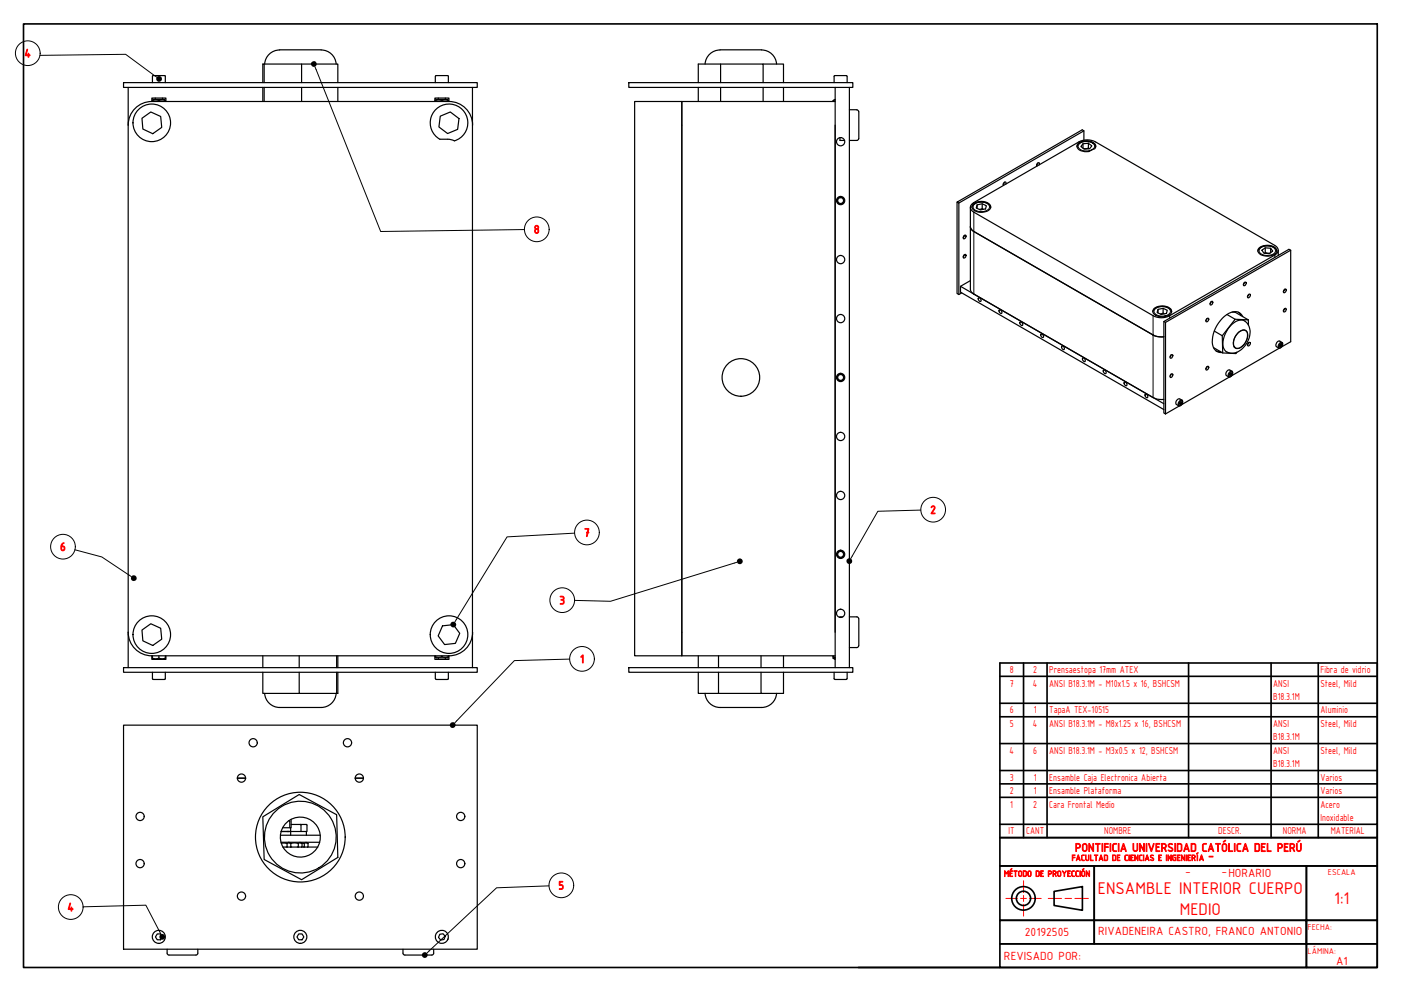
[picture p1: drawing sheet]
<svg xmlns="http://www.w3.org/2000/svg" width="594mm" height="420mm" viewBox="0 0 594 420" stroke-linecap="round" stroke-linejoin="round" font-family="sans-serif">
<!-- layer: Visible (ISO) -->
<g fill="none" stroke="#000" stroke-width=".51">
<path d="M52.4 35h150v2.1h-150zM54.4 37.1v246M64.6 35v-2.7l.3-.3 5.1 .1 .1 2.9M111.4 35v-7.8h.6v7.8M111.4 37.1v5.9M112 27.2h15.9v7.8M112 37.1v5.9M118.6 21.1h17.6M118.6 21.2a6.4 6.4 0 0 0-6.4 6M127.9 27.2h15.4v7.8M127.9 37.1v5.9M136.2 21.2a6.4 6.4 0 0 1 6.3 6"/>
<path d="M143.3 37.1v5.9M184.6 32.4v2.6M184.9 32h4.9M184.9 32l-.2 .3M189.8 32l.3 .3v2.7M200.3 37.1v246M266.6 35h95v2.1h-95zM296.1 35v-7.8h9.5v7.8M296.1 37.1v5.9M305.3 21.1h17.7M305.3 21.2a6.4 6.4 0 0 0-6.3 6M305.6 27.2h18v7.8"/>
<path d="M305.6 37.1v5.9M322.9 21.2a6.4 6.4 0 0 1 6.4 6M323.6 27.2h8.6v7.8M323.6 37.1v5.9M332.2 37.1v5.9M354.1 37.1v246M358.9 32l.3 .3M358.9 32l-5.1 .1-.1 2.9M359.2 32.4v2.6M360.2 37.1v246M60.2 50.1l3.7-2.6 4.2 1.9 .5 4.6-3.8 2.7-4.2-2zM64.4 43a10 10 0 0 0-10 10"/>
<path d="M64.4 43v-1.4h6v1.4M64.4 43h126M64.6 42.7l1.4-.3 4.1 .3M65.8 41.6v.5M67.4 42.7v.3M68.9 41.6v.5M70.1 42.7l-.4-.6h-4.6l-.5 .3v.6M70.1 42.7v.3M184.4 43v-1.4h6v1.4M184.6 42.7l1.4-.3 4.1 .3M185.9 41.6v.5M186.5 59l3.9 .1 1.8 .4a4.4 4.4 0 0 0 3.9-1.8 8 8 0 0 0-.6-11.8 8 8 0 0 0-11.7 1.7 8 8 0 0 0 2.7 11.5"/>
<path d="M186.7 49.3l4.2-1.8 3.7 2.8-.5 4.5-4.3 1.8-3.7-2.8zM187.4 42.7v.3M188.8 41.6v.5M190.1 42.7l-.4-.6h-4.6l-.5 .3v.6M190.1 42.7v.3M190.4 43a10 10 0 0 1 10 10M269.1 43h20v235h-20zM354.1 42.4l-.8 .3M354.1 42.1l-.8 .6v.3M354.1 43h-65v235h65M356.2 58.3v1.2h1.9M360.2 46.5l3.1 .1 .7 .5 .2 11.7-.9 .7h-3.1"/>
<path d="M459.6 59.4v-3.9l-.7-.5-53.1 30.7 .8 .4v38.8M459.6 55.5l-53 30.6M425.9 77.3l-.5 .8M426.5 78l.1-.6a.85 .85 0 0 0-1 .2 .85 .85 0 0 0-.1 1M440.1 69.1l-.6 .9M440.7 69.9l.1-.7a.86 .86 0 0 0-1.1 .2 .86 .86 0 0 0 0 1.1M456.7 62.2a4.4 4.4 0 0 1 6-2l1.5 1 .4 1M457.3 60.7a5.3 5.3 0 0 1 7.3 .9 1.59 1.59 0 0 1-1.6 1.9 4.5 4.5 0 0 1-6.3-1.3zM459.2 60.9l2.3-.2 1.5 1.1-.9 1.2-2.3 .2-1.5-1.1zM459.2 60.9v1.9M461.5 62.8l-2 .2M461.5 60.7v2.1l.3 .3"/>
<path d="M405.8 85.7v38.7l.8 .5 1.2-.7M408.9 99.9l.3-.2a.81 .81 0 0 1 .3 1 .81 .81 0 0 1-1 .4zM408.9 99.8l-.5 .9M411.5 96.1a2.57 2.57 0 0 0 1.4 2l76 43.9 1.7 .7 2.9 .1M411.5 87.9v34.7a2.54 2.54 0 0 0 1.4 2.1M412.1 87.9a4.5 4.5 0 0 1 6-1.9l1.6 .9 .4 1M412.3 86.3l45.2-26.1a7.6 7.6 0 0 1 7.1 0l76 43.9a2.14 2.14 0 0 1 1.4 2 2.14 2.14 0 0 1-1.4 2l-44.6 25.7a7.4 7.4 0 0 1-7.1 0l-76-43.8a2.06 2.06 0 0 1-1.4-1.7 2.06 2.06 0 0 1 .8-2zM412.6 86.6a5.3 5.3 0 0 1 7.4 .6 2.33 2.33 0 0 1-2.7 2.7 4.5 4.5 0 0 1-5.1-1.8zM414.3 86.8l2.2-.4 1.8 .8-.4 1.4-2.2 .4-1.7-.8zM414.3 86.8v1.6M416.5 86.4v2l.4 .4M416.5 88.4l-1.2 .4"/>
<path d="M408.9 108.1l.3-.2a.78 .78 0 0 1 .3 1 .78 .78 0 0 1-1 .4zM408.9 108l-.5 .9M411.5 119l-4.2 2.4v2.5l86.2 49.8M527.7 119.7l.3-.1a.78 .78 0 0 1 .3 1 .78 .78 0 0 1-1 .4zM527.7 119.7l-.5 .9M533.4 106.5a4.7 4.7 0 0 1 7.1-1.4l.8 1.4M533.9 105.1a5.5 5.5 0 0 1 7.4 .6 2.9 2.9 0 0 1-3.6 2.9h-.9a2.69 2.69 0 0 1-3.3-3zM535.1 106.1l1.4-1 2.3 .2 .9 1.2-1.5 1-2.3-.1zM536.5 105.1v2l-.2 .3M536.5 107.1l2 .3M538.8 105.3v1.8M542 106.1v2.2"/>
<path d="M547.3 106.1l-53.1 30.6M407.3 121.4l86.2 49.8M414.8 126.4a.89 .89 0 0 1 1 .4 .89 .89 0 0 1 0 1l-.8-.4zM423.7 131.5a.92 .92 0 0 1 1 .4 .92 .92 0 0 1-.1 1l-.7-.4zM432.5 136.6a.87 .87 0 0 1 1 .4 .87 .87 0 0 1 0 1l-.8-.4zM488.8 132.2a4.7 4.7 0 0 1 7.1-1.3l.9 1.3M489.3 130.9a5.4 5.4 0 0 1 7.4 .6 2.06 2.06 0 0 1-1.9 2.5 5 5 0 0 1-5.9-1.7zM491 131.2l2.2-.5 1.8 .9-.4 1.3-2.2 .4-1.7-.8zM491 131.2v1.5M493.2 130.7v2.1l.4 .3M493.2 132.8l-1.1 .3M493.5 136.3v38.8l.7 .4"/>
<path d="M511.8 135l.3-.1a.78 .78 0 0 1 .3 1.1 .78 .78 0 0 1-1 .3zM511.8 135l-.5 .9M513.5 127.9l.3-.2a.81 .81 0 0 1 .3 1.1 .81 .81 0 0 1-1 .4zM513.6 127.9l-.5 .9M520.3 133.3l3.4 2.1-5.4 6.9M522.3 137.6a4.3 4.3 0 0 1 6.7-.5 8.8 8.8 0 0 1-5.3 12.5 3.9 3.9 0 0 1-4-.8 3.9 3.9 0 0 1-1.1-4l1-3.3 1.2-2.1zM522.5 132.3l1.2 .1 5.6 3.2-5.6-.2M525.1 132.4l1.1 1.4M527 134.2a3.9 3.9 0 0 0-5.9-1.4 13.7 13.7 0 0 0-6.7 14.2 3.4 3.4 0 0 0 3.8 2.5M529.2 125.1l.5-.4a.78 .78 0 0 1 .4 1 .78 .78 0 0 1-1.1 .4zM529.3 135.6l.1 2.2M529.5 124.8l-.5 .9"/>
<path d="M544.6 122.7l.4-.2a.81 .81 0 0 1 .3 1.1 .81 .81 0 0 1-1 .4zM544.6 130.9l.4-.2a.78 .78 0 0 1 .3 1.1 .78 .78 0 0 1-1 .3zM544.7 122.7l-.5 .8M544.7 130.9l-.5 .8M441.4 141.7a.79 .79 0 0 1 .9 .4 .79 .79 0 0 1-.2 1l-.6-.4zM450.2 146.8a.81 .81 0 0 1 1 .4 .81 .81 0 0 1-.3 1.1l-.6-.5zM459 151.9a.87 .87 0 0 1 1.1 .4 .87 .87 0 0 1-.1 1l-.8-.4zM467.9 157a.89 .89 0 0 1 .9 .4 .89 .89 0 0 1 0 1l-.7-.4zM496.6 158.7l.3-.2a.78 .78 0 0 1 .3 1 .78 .78 0 0 1-1 .4zM496.6 150.5l.3-.2a.78 .78 0 0 1 .3 1.1 .78 .78 0 0 1-1 .3zM496.6 158.6l-.5 .9M496.6 150.5l-.5 .9"/>
<path d="M511.6 155.7l.5-.4a.81 .81 0 0 1 .3 1.1 .81 .81 0 0 1-1 .4zM511.8 155.4l-.5 .9M514.5 147.4l4 2.2 5.6 .3 .4-.6M514.9 140.4l3.4 1.9 .2 7.3M515.7 148.8l1.8 .2M521.3 159.9l-20.2 11.7M521.4 158.8l.7 .2M521.6 158.3l.5-.3 .3 .3-.3 .7-.5 .3-.3-.3zM521.7 158.2l-.2 .5M521.9 158.1l.5 .2M524.9 141.3l.6-.6a2.03 2.03 0 0 1 2.7-.5 2.03 2.03 0 0 1 .8 2.7 5.5 5.5 0 0 1-4.6 4.8 2.32 2.32 0 0 1-1.2-3.3l.6-1.7zM529.5 145.3l.2-.2a.78 .78 0 0 1 .4 1.1 .78 .78 0 0 1-1.1 .3z"/>
<path d="M529.5 145.3l-.5 .9M542.5 147.6l-20.2 11.7M542.8 146.4l-.2 .1M542.9 146l-.1 .4 .6 .3M543.2 145.8l.4 .2-.4-.2-.5 .4-.2 .6 .4 .3 .5-.4 .2-.7M543.5 147l3.8-2.1v-38.8l-.8-.4-53 30.6 .7 .4v38.8M476.7 162.1a.81 .81 0 0 1 1 .4 .81 .81 0 0 1-.3 1.1l-.7-.9zM485.7 167a.87 .87 0 0 1 .9 .6 .87 .87 0 0 1-.3 1l-.7-.7zM488.9 168.6l1.7 .6 2.9 .1M500.1 172.1l-5.9 3.4M500.2 171l.7 .3M500.4 170.5l.5-.2 .2 .3-.2 .7-.5 .3-.3-.4z"/>
<path d="M500.5 170.5l-.2 .5M500.7 170.3l.4 .3M54.4 268a10 10 0 0 0 10 10M60.2 267.1l3.7-2.6 4.2 1.9 .5 4.6-3.8 2.7-4.2-2zM64.4 278v1.6h6v-1.6M64.4 278h126M64.6 279.1l1.4 .2 1.4-.2M64.6 278v1.3l.5 .3M67.4 279.1l1.4 .2 1.3-.2M67.4 278v1.1M70.1 278v1.3l-.4 .3M111.4 278v5.1"/>
<path d="M126.9 278v5.1M142.7 278v5.1M143.3 278v5.1M184.4 278v1.6h6v-1.6M184.6 278.4l1.4 .3 1.4-.3M184.6 278v.7l.5 .2h4.6l.4-.2v-.7M185.9 278.9v.7M187.4 278.4l1.3 .3 1.4-.3M187.4 278v.4M187.6 265.3l4.6-.5 2.7 3.7-1.8 4.3-4.6 .5-2.7-3.7zM188.8 278.9v.7M200.4 268a10 10 0 0 1-10 10"/>
<path d="M296.1 278v5.1M304.7 278v5.1M322.7 278v5.1M332.2 278v5.1M353.3 279.1l.8 .2M353.3 278v.4l.8 .5M354.1 278.7l-.8-.3v.7l.8 .5M357.3 261.5h-1.1v.3M360.2 261.5h3.1l.7 .5 .2 11.7-.6 .8-3.4 .1M52.4 283.1h150v1.9h-150zM64.6 285v2.7l.3 .4 5.1-.1 .1-3M111.4 285v9h15.5"/>
<path d="M112.2 294a6.4 6.4 0 0 0 6.4 6M126.9 285v9h15.8M142.5 294a6.4 6.4 0 0 1-6.3 6h-17.6M142.7 285v9h.6v-9M184.6 285v2.8M184.7 287.7l.2 .3M184.9 288.1h4.9M190.1 285v2.7l-.3 .3M266.6 283.1h95v1.9h-95zM296.1 285v9h8.6M299 294a6.4 6.4 0 0 0 6.3 6h17.7M304.7 285v9h18"/>
<path d="M322.7 285v9h9.5v-9M329.3 294a6.4 6.4 0 0 1-6.4 6M353.7 285l.1 3 5.1 .1M359.2 287.7l-.3 .3M359.2 285v2.8M52.4 307.4h150v95h-150zM100.6 329.9h3.5M150.6 329.9h3.5M111.4 346.3l15.5-9.5 15.8 8.6 .6 18.1-15.4 9.5-15.9-8.6zM118.9 354.1h16.9M119.2 357.1h16.4M119.3 357.5l2.4 .1 .9-.2 .7 .2"/>
<path d="M119.9 350.9h3.4v1.6h-4.1h4.1M120 359.1h14.7M121.7 359l.2 .1M121.7 359l-.4 .1M121.7 357.6v1.4M122.6 357.1l.7 .5M122.6 347.9l.3 .3v2.7M123.3 352.5h6.6v1.6M123.3 352.5v1.6M123.3 357.6l-.2 1.5h.6M123.3 357.6l1.6-.2 3.2 .2M123.4 349.5l6.6 .1 .2 2.9h-.3"/>
<path d="M123.4 347.4l-.1 3.5M126.5 359l.2 .1M126.5 359l-.5 .1M126.5 357.6v1.4M127.2 357.1l.9 .5M127.3 349.5l.3 .3v2.7M127.6 357.4l3 .2M128.1 357.6l-.2 1.5 .2-.1M129 359l.2 .1M129 359l-.4 .1M129 357.6v1.4M129.7 357.1l.9 .5"/>
<path d="M130.6 357.6l-.2 1.5 .2-.1M66.7 396h1.4l.7 1.2-.7 1.2h-1.4l-.8-1.2zM126.7 396h1.4l.7 1.2-.7 1.2h-1.4l-.8-1.2zM186.5 396.1l1.4-.2 .9 1.1-.5 1.3-1.4 .3-1-1.2zM70.9 402.4v1.7l.5 .8h11.7M83.9 402.4l-.1 2-.7 .5M170.9 402.4v2l.8 .5M183.9 402.4v1.7l-.5 .8h-11.7"/>
<circle cx="64.4" cy="52.1" r="8"/>
<circle cx="356.5" cy="60.1" r="1.75"/>
<circle cx="356.5" cy="85" r="1.49"/>
<circle cx="356.5" cy="85" r="1.24"/>
<circle cx="356.5" cy="85" r="1.75"/>
<circle cx="356.5" cy="110.1" r="1.75"/>
<circle cx="356.5" cy="135.1" r="1.75"/>
<circle cx="521.2" cy="158.3" r="1.48"/>
<circle cx="542.4" cy="146.1" r="1.48"/>
<circle cx="314.2" cy="160" r="8"/>
<circle cx="356.5" cy="160" r="1.49"/>
<circle cx="356.5" cy="160" r="1.24"/>
<circle cx="356.5" cy="160" r="1.75"/>
<circle cx="500" cy="170.6" r="1.47"/>
<circle cx="356.5" cy="185" r="1.75"/>
<circle cx="356.5" cy="210.1" r="1.75"/>
<circle cx="356.5" cy="235" r="1.49"/>
<circle cx="356.5" cy="235" r="1.24"/>
<circle cx="356.5" cy="235" r="1.75"/>
<circle cx="64.4" cy="269.1" r="8"/>
<circle cx="190.4" cy="269.1" r="8"/>
<circle cx="356.5" cy="260" r="1.75"/>
<circle cx="107.3" cy="314.9" r="1.75"/>
<circle cx="147.4" cy="314.9" r="1.75"/>
<circle cx="102.4" cy="329.9" r="1.75"/>
<circle cx="152.4" cy="329.9" r="1.75"/>
<circle cx="59.4" cy="346.1" r="1.75"/>
<circle cx="127.3" cy="354.9" r="19"/>
<circle cx="127.3" cy="354.9" r="15.2"/>
<circle cx="127.4" cy="354.9" r="8.5"/>
<circle cx="195.4" cy="346.1" r="1.75"/>
<circle cx="59.4" cy="366.2" r="1.75"/>
<circle cx="102.4" cy="379.9" r="1.75"/>
<circle cx="152.4" cy="379.9" r="1.75"/>
<circle cx="195.4" cy="366.2" r="1.75"/>
<circle cx="67.3" cy="397.2" r="2.76"/>
<circle cx="127.3" cy="397.2" r="2.76"/>
<circle cx="187.4" cy="397.2" r="2.76"/>
</g>
<g fill="#000">
<circle cx="121.7" cy="352.5" r=".25"/>
<circle cx="122.1" cy="352.5" r=".25"/>
</g>
<!-- layer: Visible Narrow (ISO) -->
<g fill="none" stroke="#000" stroke-width=".42">
<path d="M457.8 60.8a4.7 4.7 0 0 1 6.3 .8 2.91 2.91 0 0 1-3.8 2.4l-2.1-.6a1.43 1.43 0 0 1-1.1-1.2 1.43 1.43 0 0 1 .7-1.4zM412.9 86.9a4.6 4.6 0 0 1 6.6 .5 2.11 2.11 0 0 1-2.2 2.2 4 4 0 0 1-4.7-1.7zM412.9 90v34.7M534.6 105a4.6 4.6 0 0 1 6.2 1 2.14 2.14 0 0 1-2.3 2.2 3.6 3.6 0 0 1-4.6-1.9zM540.6 108.1v1M488.9 133.8v34.8M489.6 131.2a4.5 4.5 0 0 1 6.7 .5 2.91 2.91 0 0 1-3.9 2.3 2.29 2.29 0 0 1-2.8-2.8zM496 133.8v1.1M521.5 158l.7-.4a1.23 1.23 0 0 1 .3 1.4 1.23 1.23 0 0 1-1.3 .7l-.2-.5zM522.4 157.4a1.62 1.62 0 0 0-1.4 2.4M525.3 140.8l.7-.5a1.95 1.95 0 0 1 2.3-.2 1.95 1.95 0 0 1 .8 2.2 5.7 5.7 0 0 1-4.8 5.5 3.3 3.3 0 0 1-.6-4.9zM542.7 145.7l.7-.4a1.15 1.15 0 0 1 .2 1.5 1.15 1.15 0 0 1-1.4 .5z"/>
<path d="M543.6 145.2a1.55 1.55 0 0 0-1.4 2.4M500.3 170.2l.7-.4a1.26 1.26 0 0 1 .3 1.4 1.26 1.26 0 0 1-1.3 .8l-.3-.6zM501.2 169.7a1.62 1.62 0 0 0-1.4 2.4"/>
</g>
<!-- layer: Border (ISO) -->
<g fill="none" stroke="#000" stroke-width=".7">
<path d="M10 10.1h574v400.1h-574zM424 286.7h160M424 298.2h160M434 281.1v74M444 281.1v74M504 281.1v74M539 281.1v74M559 281.1v74M424 303.9h160M424 315.3h160M424 326.7h160M424 332.3h160"/>
<path d="M424 338.1h160M424 349.5h160v-68.4h-160v74M424 355.1h160v12h-160zM584 349.5v5.6h-160M424 367.1h40v23.1h-40zM447 377.9l12-2v10l-12-2zM464 367.1h90v23.1h-90zM554 367.1h30v23.1h-30zM424 390.2h40v10h-40zM464 390.2h90v10h30v-10h-30v10h-90zM364 410.2h60M424 400.2h130v10h-130z"/>
<path d="M554 400.2h30v10h-30z"/>
<circle cx="434" cy="380.9" r="5"/>
<circle cx="434" cy="380.9" r="3"/>
</g>
<path d="M434 373.4v5M434 379.6v2.6M426.5 380.9h5M432.8 380.9h2.4M434 383.4v5M436.5 380.9h5M444.5 380.9h5.7M451.6 380.9h2.8M455.8 380.9h5.7" fill="none" stroke="#f00" stroke-width=".42"/>
<!-- layer: Symbol (ISO) -->
<g fill="none" stroke="#000" stroke-width=".42">
<path d="M17 23.5l36.3-.5 13.1 9.7M133.5 28.3l27.9 69.8 60.9-.8M390.5 216.3l-18.3 .5-11.5 20M31.7 233.1l11.5 3 12.5 8.4M243.6 226l-28.6 1.6-22.2 36.2M312.5 238.4l-53.6 16.5-15.3-.3M241.6 279.4l-23.5 .7-25.3 26.4M232.8 375.6l-22.2 .8-29.6 27.7M35.2 384.5l26.6-.7 6.5 12.3"/>
<circle cx="11.8" cy="22.6" r="5.2"/>
<circle cx="227.6" cy="97.2" r="5.2"/>
<circle cx="395.7" cy="216.1" r="5.2"/>
<circle cx="26.7" cy="231.8" r="5.2"/>
<circle cx="248.9" cy="225.8" r="5.2"/>
<circle cx="238.4" cy="254.5" r="5.2"/>
<circle cx="246.8" cy="279.3" r="5.2"/>
<circle cx="238" cy="375.4" r="5.2"/>
<circle cx="30" cy="384.6" r="5.2"/>
</g>
<g fill="#000">
<circle cx="67.4" cy="33.5" r="1.24"/>
<circle cx="133.1" cy="27.2" r="1.22"/>
<circle cx="313.7" cy="238" r="1.24"/>
<circle cx="360.1" cy="237.9" r="1.24"/>
<circle cx="56.7" cy="245.1" r="1.26"/>
<circle cx="192.2" cy="264.8" r="1.26"/>
<circle cx="191.9" cy="307.4" r="1.25"/>
<circle cx="68.8" cy="397.2" r="1.25"/>
<circle cx="180.1" cy="404.9" r="1.24"/>
</g>
<g font-size="7.7" fill="#f00">
<text x="465.5" y="378.9">ENSAMBLE INTERIOR CUERPO</text>
<text x="565.7" y="383.4">1:1</text>
<text x="500.3" y="387.8">MEDIO</text>
</g>
<g font-size="5.4" fill="#f00">
<text x="502.5" y="370.9">-</text>
<text x="518" y="370.9">-HORARIO</text>
<text x="434.5" y="396.9">20192505</text>
<text x="465.7" y="396.5">RIVADENEIRA CASTRO, FRANCO ANTONIO</text>
<text x="425.7" y="406.9">REVISADO POR:</text>
<text x="566.5" y="409.2">A1</text>
</g>
<g font-size="5.3" fill="#f00">
<text x="10.4" y="24.3">4</text>
<text x="226.4" y="99">8</text>
<text x="394.5" y="217.8">2</text>
<text x="247.6" y="227.5">7</text>
<text x="25.5" y="233.5">6</text>
<text x="237.2" y="256.2">3</text>
<text x="245.9" y="281.1">1</text>
<text x="455.8" y="361">PONTIFICIA UNIVERSIDAD CATÓLICA DEL PERÚ</text>
<text x="512.3" y="364.2">-</text>
<text x="236.8" y="377.1">5</text>
<text x="28.6" y="386.3">4</text>
</g>
<g font-size="4.6" fill="#f00">
<text x="428.2" y="285.4">8</text>
<text x="438.1" y="285.4">2</text>
<text x="444.9" y="285.4">Prensaestopa 17mm ATEX</text>
<text x="559.9" y="285.4">Fibra de vidrio</text>
<text x="428.2" y="291.1">7</text>
<text x="438" y="291.1">4</text>
<text x="444.9" y="291.1">ANSI B18.3.1M - M10x1.5 x 16, BSHCSM</text>
<text x="539.9" y="291.1">ANSI</text>
<text x="559.9" y="291.1">Steel, Mild</text>
<text x="539.9" y="296.8">B18.3.1M</text>
<text x="428.2" y="302.5">6</text>
<text x="438.4" y="302.5">1</text>
<text x="444.9" y="302.5">TapaA TEX-10515</text>
<text x="559.9" y="302.5">Aluminio</text>
<text x="428.2" y="308.2">5</text>
<text x="438" y="308.2">4</text>
<text x="444.9" y="308.2">ANSI B18.3.1M - M8x1.25 x 16, BSHCSM</text>
<text x="539.9" y="308.2">ANSI</text>
<text x="559.9" y="308.2">Steel, Mild</text>
<text x="539.9" y="313.9">B18.3.1M</text>
<text x="428.1" y="319.6">4</text>
<text x="438.1" y="319.6">6</text>
<text x="444.9" y="319.6">ANSI B18.3.1M - M3x0.5 x 12, BSHCSM</text>
<text x="539.9" y="319.6">ANSI</text>
<text x="559.9" y="319.6">Steel, Mild</text>
<text x="539.9" y="325.3">B18.3.1M</text>
<text x="428.2" y="331">3</text>
<text x="438.4" y="331">1</text>
<text x="444.9" y="331">Ensamble Caja Electronica Abierta</text>
<text x="559.9" y="331">Varios</text>
<text x="428.2" y="336.7">2</text>
<text x="438.4" y="336.7">1</text>
<text x="444.9" y="336.7">Ensamble Plataforma</text>
<text x="559.9" y="336.7">Varios</text>
<text x="428.4" y="342.4">1</text>
<text x="438.1" y="342.4">2</text>
<text x="444.9" y="342.4">Cara Frontal Medio</text>
<text x="559.9" y="342.4">Acero</text>
<text x="427.7" y="353.8">IT</text>
<text x="435.2" y="353.8">CANT</text>
<text x="468.2" y="353.8">NOMBRE</text>
<text x="516.6" y="353.8">DESCR.</text>
<text x="543.9" y="353.8">NORMA</text>
<text x="559.9" y="348.1">Inoxidable</text>
<text x="564.3" y="353.8">MATERIAL</text>
</g>
<g font-size="3.9" fill="#f00">
<text x="563.1" y="371.1">ESCALA</text>
<text x="554.5" y="394.2">FECHA:</text>
<text x="554.5" y="404.7">LÁMINA:</text>
</g>
<g font-size="3.8" fill="#f00">
<text x="454.4" y="364.9">FACULTAD DE CIENCIAS E INGENIERÍA</text>
<text x="425.7" y="371.6">MÉTODO DE PROYECCIÓN</text>
</g>
</svg>
